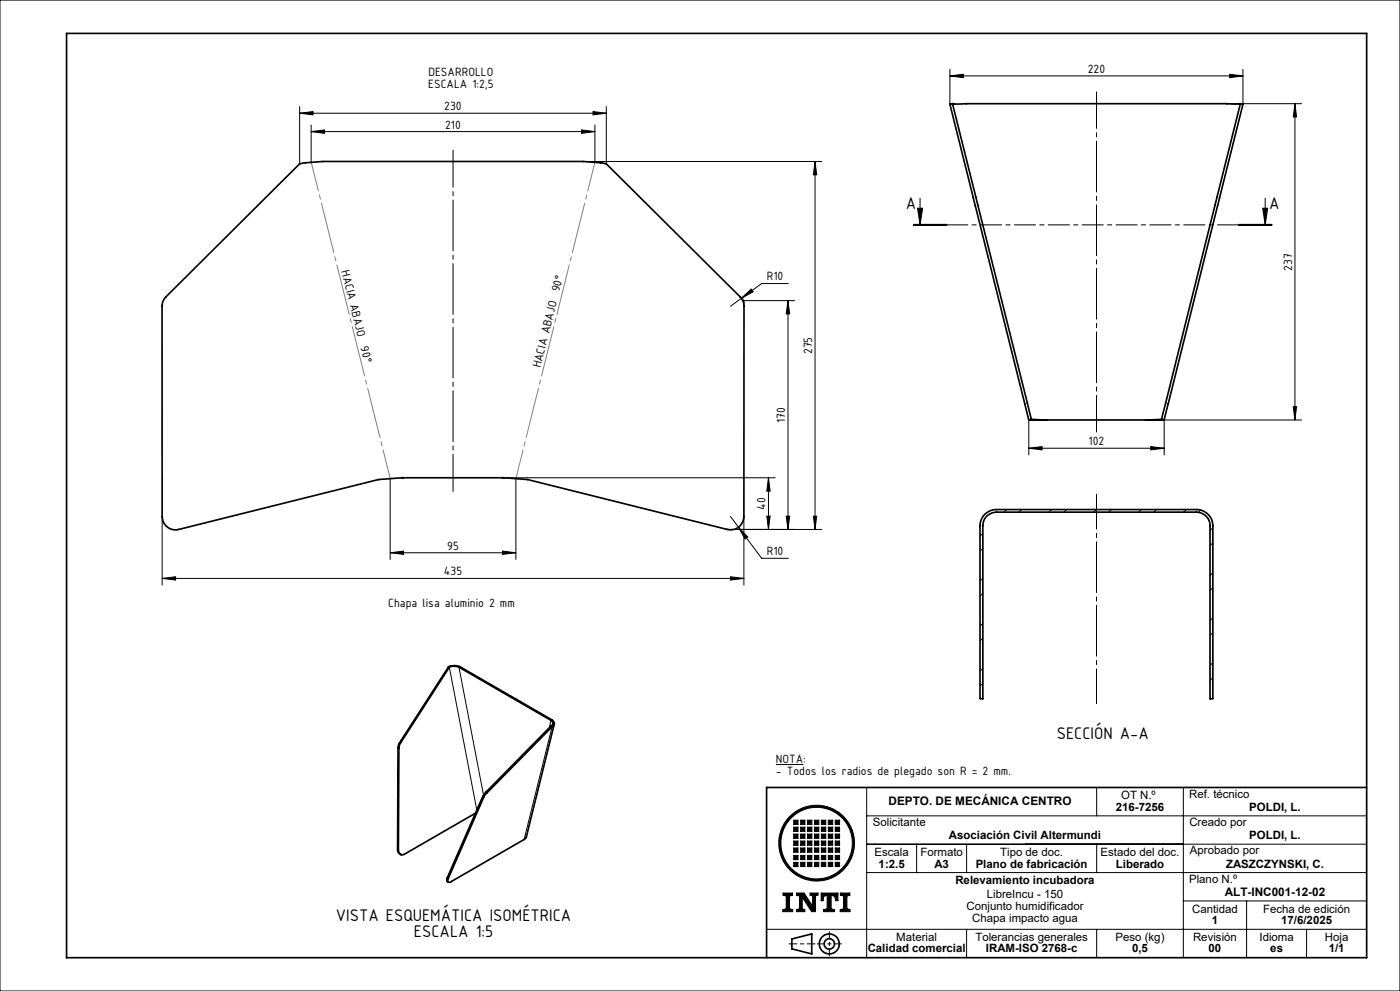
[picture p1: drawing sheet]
<svg xmlns="http://www.w3.org/2000/svg" width="420mm" height="297mm" viewBox="0 0 420 297" stroke-linecap="round" stroke-linejoin="round" font-family="sans-serif">
<g fill="none" stroke="#000" stroke-width=".3">
<path d="M0 0h420v297h-420zM89.9 33.9l4-.5v1zM89.9 31.9v17.2M89.9 33.9h92M93.3 39.4l4.1-.5v1.1zM93.3 37.5v11.1M93.3 39.4h85.2M174.4 38.9l4.1 .5-4.1 .6zM177.9 33.4l4 .5-4 .5zM178.5 37.5v11.1M181.9 31.9v17.2M285 22.8l4-.5v1z"/>
<path d="M285 20.8v10.5M285 22.8h87.9M368 31.1h22.5M368.9 22.3l4 .5-4 .5zM372.9 20.8v10.5M388.5 31.1l.5 4h-1zM388.5 31.1v94.8M174.9 48.4h71.6M244.5 48.4l.5 4h-1zM244.5 48.4v110.3M276 59.4v8M379.6 59.4v8"/>
<path d="M274 67.5h10zM274 67.4h10M274 67.2h10M275.3 62.4h1.5l-.8 5zM371.6 67.4h10M371.6 67.2h10M371.6 67.5h10M378.8 62.4h1.5l-.7 5zM222 88.9l1.2 1.2M222.4 89.4l3-2.8 .6 .9zM223.2 90.1v1.7M223.2 90.1h15.2"/>
<path d="M236.4 90.1l.5 4h-1zM236.4 90.1v68.6M236.5 85h-8l-9.3 6.8M308.6 134.3l4-.5v1zM308.6 125.9v10.4M308.6 134.3h40.7M343.9 125.9h46.6M345.2 133.8l4.1 .5-4.1 .5zM349.3 125.9v10.4M388 121.9h1l-.5 4zM48.6 154.8v20.6M117.1 143.5v24.2"/>
<path d="M150.8 143.2h81.8M154.8 143.5v24.2M218.2 158.7h28.3M219.1 154.8l2.4 3.2M221.5 158l2.8 2.9-.8 .6zM221.5 158l7 9.3h8M223.2 154.8v20.6M230 154.7h1l-.5 4zM230.5 143.2l.5 4h-1zM230.5 143.2v15.5M235.9 154.7h1l-.5 4zM244 154.7h1l-.5 4z"/>
<path d="M294.9 159.8l-.9 .9M302 152.7l-.8 .8M306.5 152.7l-.8 .8M315.5 152.7l-.8 .8M320 152.7l-.8 .8M328.9 152.7l-.8 .8M333.4 152.7l-.8 .8M342.4 152.7l-.8 .8M346.9 152.7l-.8 .8M355.9 152.7l-.8 .8M360.2 152.9l-.7 .7M363.9 158.2l-.9 .8"/>
<path d="M48.6 173.4l4.1-.5v.9zM48.6 173.4h174.6M117.1 165.7l3.9-.5v1zM117.1 165.7h37.7M150.7 165.2l4.1 .5-4.1 .5zM219.1 172.9l4.1 .5-4.1 .4zM294.9 173.3l-.9 .9M294.9 164.4l-.9 .8M294.9 177.8l-.9 .8M363.9 171.7l-.9 .8M363.9 162.7l-.9 .8M363.9 176.2l-.9 .8"/>
<path d="M134.8 200l8.3 42.8M135.3 199.6l.2 .1M137.7 200l7.4 38.3M294.9 186.8l-.9 .8M294.9 191.3l-.9 .8M363.9 185.1l-.9 .9M363.9 198.6l-.9 .8M363.9 189.6l-.9 .9M165.3 215.9l-.6 2.3M165.6 217.8l-8.4 33.8M165.8 217.2l.3 .2M294.9 200.3l-.9 .8"/>
<path d="M294.9 204.7l-.9 .9M363.9 203.1l-.9 .8M119.4 224.1l.3 .1M119.8 222.7h.3M144.8 238.7l.3 .3M145.7 237.5l.3 .2M232.8 229.1h8.2M260 236v51M329 236v8.5M359.2 236h-4.2v51M119.3 254.5l.2 .1M238.1 245.8h1.3v1.3h-1.3z"/>
<path d="M238.1 247.9h1.3v1.3h-1.3zM238.1 250h1.3v1.2h-1.3zM238.1 252.1h1.3v1.2h-1.3zM238.1 254.1h1.3v1.3h-1.3zM238.1 256.4h1.3v1.2h-1.3zM238.1 258.4h1.3v1.3h-1.3zM240.2 245.8h1.3v1.3h-1.3zM240.2 247.9h1.3v1.3h-1.3zM240.2 250h1.3v1.2h-1.3zM240.2 252.1h1.3v1.2h-1.3zM240.2 254.1h1.3v1.3h-1.3zM240.2 256.4h1.3v1.2h-1.3z"/>
<path d="M240.2 258.4h1.3v1.3h-1.3zM242.3 245.8h1.3v1.3h-1.3zM242.3 247.9h1.3v1.3h-1.3zM242.3 250h1.3v1.2h-1.3zM242.3 252.1h1.3v1.2h-1.3zM242.3 254.1h1.3v1.3h-1.3zM242.3 256.4h1.3v1.2h-1.3zM242.3 258.4h1.3v1.3h-1.3zM244.3 245.8h1.3v1.3h-1.3zM244.3 247.9h1.3v1.3h-1.3zM244.3 250h1.3v1.2h-1.3zM244.3 252.1h1.3v1.2h-1.3z"/>
<path d="M244.3 254.1h1.3v1.3h-1.3zM244.3 256.4h1.3v1.2h-1.3zM244.3 258.4h1.3v1.3h-1.3zM246.4 245.8h1.3v1.3h-1.3zM246.4 247.9h1.3v1.3h-1.3zM246.4 250h1.3v1.2h-1.3zM246.4 252.1h1.3v1.2h-1.3zM246.4 254.1h1.3v1.3h-1.3zM246.4 256.4h1.3v1.2h-1.3zM246.4 258.4h1.3v1.3h-1.3zM248.5 245.8h1.3v1.3h-1.3zM248.5 247.9h1.3v1.3h-1.3z"/>
<path d="M248.5 250h1.3v1.2h-1.3zM248.5 252.1h1.3v1.2h-1.3zM248.5 254.1h1.3v1.3h-1.3zM248.5 256.4h1.3v1.2h-1.3zM248.5 258.4h1.3v1.3h-1.3zM250.6 245.8h1.3v1.3h-1.3zM250.6 247.9h1.3v1.3h-1.3zM250.6 250h1.3v1.2h-1.3zM250.6 252.1h1.3v1.2h-1.3zM250.6 254.1h1.3v1.3h-1.3zM250.6 256.4h1.3v1.2h-1.3zM250.6 258.4h1.3v1.3h-1.3z"/>
<path d="M260 253h150M260 244.5h150M275 253v8.5M290 253v8.5M329 253v8.5M134.2 263l.3 .3M230 278.5h180M234.9 267.6h2.9v.7l-.9 .2v3.8l.9 .3v.6h-2.9v-.5l1-.4v-3.8l-1-.2zM238.9 267.6h2.3l2.6 3.9v-3l-.8-.3v-.6h2.4v.6l-.7 .3v4.7h-1.2l-2.8-4.3v3.4l.7 .3v.6h-2.4v-.6l.9-.3v-3.8l-1-.2zM246.3 267.6h5.1v2.3h-.8l-.2-1.3-1.1-.3v4l1.1 .4v.5h-3.3v-.5l1-.4v-4l-1 .3-.2 1.3h-.6zM252.1 267.6h2.9v.7l-.9 .2v3.8l.9 .3v.6h-2.9v-.5l.9-.4v-3.8l-.9-.2zM260 261.5h150"/>
<path d="M290 278.5v8.5M329 278.5v8.5M355 270h55M374 270v17M392 278.5v8.5"/>
<circle cx="245" cy="252.7" r="10.7"/>
<circle cx="245" cy="252.7" r="11.4"/>
</g>
<g fill="none" stroke="#000" stroke-width=".5">
<path d="M20 10h390v277h-390zM285 31.3l23.6 94.6M285 31.3h.1M285.7 31.1l23.7 94.6M285.7 31.1h86.4M285.7 31.1l-.7 .2M285.8 31.1l-.8 .2M372.1 31.1l.8 .2M372.1 31.1l-23.6 94.6M372.9 31.3l-23.7 94.6M49.8 88.9l40.1-39.8 6.9-.7h78.1l7 .7 40.1 39.8a4.1 4.1 0 0 1 1.2 2.9v63a4 4 0 0 1-5 3.9l-59.9-15-7.5-.5h-29.9l-7.3 .5-60 15a4 4 0 0 1-5-3.9v-63a4.1 4.1 0 0 1 1.2-2.9zM308.6 125.9h5"/>
<path d="M309.4 125.7l4.2 .2M309.4 125.7l-.8 .2M313.6 125.9h30.7M344.3 125.9h4.9M348.5 125.7l-4.2 .2M348.5 125.7l.7 .2M150.8 143.2h.1M295.5 154.1l.6-.5a4.6 4.6 0 0 1 2.9-.9h59.9a4.9 4.9 0 0 1 5 4.8v51.9h-.9v-51.9a4.1 4.1 0 0 0-4.1-4h-59.9a4.1 4.1 0 0 0-4.1 4v51.9h-.9v-51.9a4.8 4.8 0 0 1 1.5-3.4zM134.5 199.8l-15 23.6-.2 31.1a1.43 1.43 0 0 0 1.1 1.6M134.5 199.8l.3 .2M134.8 200l-14.8 22.9-.3 .7-.2 31a1.27 1.27 0 0 0 .5 1.3 1.27 1.27 0 0 0 1.3 .1l21.4-12.3M134.8 200l.9-.3 2 .3"/>
<path d="M137.7 200l27.6 15.9M138 199.8l-1.9-.3-1.6 .3M138 199.8l-.3 .2M138 199.8l27.6 16M165.3 215.9a.88 .88 0 0 1 .6 .8 .88 .88 0 0 1-.6 .9M165.3 217.6l-20.3 20.8-10.9 24.9v.6l.3 .4M165.3 217.6l.3 .2M165.6 215.8a1.09 1.09 0 0 1 .7 1 1.09 1.09 0 0 1-.7 1M165.6 215.8l-.3 .1M166.3 217.1l-8.5 33.9-.6 .6-21.8 12.6a.66 .66 0 0 1-1 .1 .66 .66 0 0 1 .1-1l11-25 20.1-20.5M410 236h-180v51M237.6 281.4l5.9-1.5v6l-5.9-1.5z"/>
<circle cx="248.8" cy="282.9" r="2.98"/>
<circle cx="248.8" cy="282.9" r="1.55"/>
</g>
<path d="M236.7 282.9h7.8" fill="none" stroke="#000" stroke-width=".3" stroke-dasharray="6.1 1 1 1" stroke-dashoffset="3.7"/>
<path d="M248.8 279.2v7.3M245.2 282.9h7.2" fill="none" stroke="#000" stroke-width=".3" stroke-dasharray="6.1 1 1 1" stroke-dashoffset="4"/>
<g fill="#000">
<path d="M234.9 267.6v.7l1 .2v3.8l-1 .4v.5h2.9v-.6l-.9-.3v-3.8l.9-.2v-.7zM246.3 267.6v2.3h.6l.2-1.3 1-.3v4l-1 .4v.5h3.3v-.5l-1.1-.4v-4l1.1 .3 .2 1.3h.8v-2.3zM252.1 267.6v.7l.9 .2v3.8l-.9 .4v.5h2.9v-.6l-.9-.3v-3.8l.9-.2v-.7zM238.1 258.4v1.3h1.3v-1.3zM240.2 258.4v1.3h1.3v-1.3zM242.3 258.4v1.3h1.3v-1.3zM244.3 258.4v1.3h1.3v-1.3zM246.4 258.4v1.3h1.3v-1.3zM248.5 258.4v1.3h1.3v-1.3zM250.6 258.4v1.3h1.3v-1.3zM250.6 256.4v1.2h1.3v-1.2zM250.6 254.1v1.3h1.3v-1.3zM248.5 254.1v1.3h1.3v-1.3zM248.5 256.4v1.2h1.3v-1.2zM246.4 256.4v1.2h1.3v-1.2zM246.4 254.1v1.3h1.3v-1.3zM244.3 254.1v1.3h1.3v-1.3zM244.3 256.4v1.2h1.3v-1.2zM242.3 256.4v1.2h1.3v-1.2zM242.3 254.1v1.3h1.3v-1.3zM240.2 254.1v1.3h1.3v-1.3zM240.2 256.4v1.2h1.3v-1.2zM238.1 256.4v1.2h1.3v-1.2zM238.1 254.1v1.3h1.3v-1.3zM238.1 252.1v1.2h1.3v-1.2zM240.2 252.1v1.2h1.3v-1.2zM242.3 252.1v1.2h1.3v-1.2zM244.3 252.1v1.2h1.3v-1.2zM246.4 252.1v1.2h1.3v-1.2zM248.5 252.1v1.2h1.3v-1.2zM250.6 252.1v1.2h1.3v-1.2zM250.6 250v1.2h1.3v-1.2zM248.5 250v1.2h1.3v-1.2zM246.4 250v1.2h1.3v-1.2zM244.3 250v1.2h1.3v-1.2zM242.3 250v1.2h1.3v-1.2zM240.2 250v1.2h1.3v-1.2zM238.1 250v1.2h1.3v-1.2zM238.1 247.9v1.3h1.3v-1.3zM240.2 247.9v1.3h1.3v-1.3zM242.3 247.9v1.3h1.3v-1.3zM244.3 247.9v1.3h1.3v-1.3zM246.4 247.9v1.3h1.3v-1.3zM248.5 247.9v1.3h1.3v-1.3zM250.6 247.9v1.3h1.3v-1.3zM250.6 245.8v1.3h1.3v-1.3zM248.5 245.8v1.3h1.3v-1.3zM246.4 245.8v1.3h1.3v-1.3zM244.3 245.8v1.3h1.3v-1.3zM242.3 245.8v1.3h1.3v-1.3zM240.2 245.8v1.3h1.3v-1.3zM238.1 245.8v1.3h1.3v-1.3zM234.2 252.7a10.8 10.8 0 0 1 21.5 0 10.8 10.8 0 0 1-21.5 0zM233.6 252.7a11.4 11.4 0 0 0 22.8 0 11.4 11.4 0 0 0-22.8 0z" fill-rule="evenodd"/>
<path d="M238.9 267.6h2.3l2.6 3.9v-3l-.8-.3v-.6h2.4v.6l-.7 .3v4.7h-1.2l-2.8-4.3v3.4l.7 .3v.6h-2.4v-.6l.9-.3v-3.8l-1-.2z" fill-rule="evenodd"/>
</g>
<path d="M329 210.9v-62.8" fill="none" stroke="#000" stroke-width=".3" stroke-dasharray="15.2 1.3 1.3 1.3" stroke-dashoffset="4.8"/>
<path d="M381.6 67.4h-107.6" fill="none" stroke="#000" stroke-width=".3" stroke-dasharray="6.3 1.3 1.3 1.3" stroke-dashoffset=".2"/>
<path d="M329 27.5v102" fill="none" stroke="#000" stroke-width=".3" stroke-dasharray="15.2 1.3 1.3 1.3" stroke-dashoffset="4.3"/>
<path d="M135.9 45v102.3" fill="none" stroke="#000" stroke-width=".3" stroke-dasharray="15.2 1.3 1.3 1.3" stroke-dashoffset="4.1"/>
<path d="M93.4 48.6l23.7 94.8M154.8 143.4l23.7-94.8" fill="none" stroke="#808080" stroke-width=".3" stroke-dasharray="15.2 1.3 1.3 1.3" stroke-dashoffset="6.4"/>
<g fill="#000">
<path d="M93.3 39.4l4.1-.5v1.1zM174.4 38.9l4.1 .5-4.1 .6z"/>
<path d="M285 22.8l4-.5v1zM368.9 22.3l4 .5-4 .5z"/>
<path d="M388.5 31.1l.5 4h-1zM388 121.9h1l-.5 4zM244.5 48.4l.5 4h-1zM244 154.7h1l-.5 4zM230.5 143.2l.5 4h-1zM230 154.7h1l-.5 4z"/>
<path d="M378.8 62.4h1.5l-.7 5zM275.3 62.4h1.5l-.8 5z"/>
<path d="M236.4 90.1l.5 4h-1zM235.9 154.7h1l-.5 4z"/>
<path d="M308.6 134.3l4-.5v1zM345.2 133.8l4.1 .5-4.1 .5zM221.5 158l2 3.5 .8-.6zM222.4 89.4l3.6-1.9-.6-.9z"/>
<path d="M48.6 173.4l4.1-.5v.9zM219.1 172.9l4.1 .5-4.1 .4zM89.9 33.9l4-.5v1zM177.9 33.4l4 .5-4 .5z"/>
<path d="M117.1 165.7l3.9-.5v1zM150.7 165.2l4.1 .5-4.1 .5z"/>
</g>
<g font-size="5.4">
<text x="271.7" y="62.7">A</text>
<text x="380.8" y="62.7">A</text>
<text x="317" y="221.3">SECCIÓN A-A</text>
<text x="100.7" y="275.9">VISTA ESQUEMÁTICA ISOMÉTRICA</text>
<text x="124.2" y="280.8">ESCALA 1:5</text>
</g>
<g font-size="3.9">
<text x="128.5" y="22.7">DESARROLLO</text>
<text x="326.3" y="21.9">220</text>
<text x="128.5" y="26.2">ESCALA 1:2,5</text>
<text x="133.3" y="33">230</text>
<text x="133.5" y="38.5">210</text>
<text x="102.4" y="81.3" transform="rotate(76 102.4 81.3)">HACIA ABAJO</text>
<text x="387.6" y="81.1" transform="rotate(-90 387.6 81.1)">237</text>
<text x="167.9" y="87.6" transform="rotate(-76 167.9 87.6)">90°</text>
<text x="230" y="84.1">R10</text>
<text x="108.1" y="104.1" transform="rotate(76 108.1 104.1)">90°</text>
<text x="243.6" y="106.2" transform="rotate(-90 243.6 106.2)">275</text>
<text x="162.2" y="110.4" transform="rotate(-76 162.2 110.4)">HACIA ABAJO</text>
<text x="235.5" y="126.8" transform="rotate(-90 235.5 126.8)">170</text>
<text x="326.6" y="133.4">102</text>
<text x="229.7" y="152.8" transform="rotate(-90 229.7 152.8)">40</text>
<text x="134.2" y="164.8">95</text>
<text x="230" y="166.4">R10</text>
<text x="133.2" y="172.4">435</text>
<text x="116.5" y="181.8">Chapa lisa aluminio 2 mm</text>
<text x="232.8" y="232.2">- Todos los radios de plegado son R = 2 mm.</text>
<text x="232.8" y="228.7">NOTA:</text>
</g>
<g font-size="3.5">
<text x="266.6" y="241.2">DEPTO. DE MECÁNICA CENTRO</text>
<text x="367.4" y="268.5">ALT-INC001-12-02</text>
</g>
<g font-size="3.4">
<text x="336.3" y="239.5">OT N.º</text>
<text x="356.7" y="239.1">Ref. técnico</text>
<text x="334.8" y="243">216-7256</text>
<text x="374.8" y="243">POLDI, L.</text>
<text x="261.9" y="247.5">Solicitante</text>
<text x="284.7" y="251.6">Asociación Civil Altermundi</text>
<text x="356.8" y="247.5">Creado por</text>
<text x="374.8" y="251.6">POLDI, L.</text>
<text x="262.4" y="256.5">Escala</text>
<text x="276.1" y="256.5">Formato</text>
<text x="300" y="256.5">Tipo de doc.</text>
<text x="330.2" y="256.5">Estado del doc.</text>
<text x="357" y="256">Aprobado por</text>
<text x="263.6" y="260">1:2.5</text>
<text x="280.3" y="260">A3</text>
<text x="292.7" y="260">Plano de fabricación</text>
<text x="334.8" y="260">Liberado</text>
<text x="367.8" y="260">ZASZCZYNSKI, C.</text>
<text x="286.6" y="265.1">Relevamiento incubadora</text>
<text x="296.1" y="269.3">LibreIncu - 150</text>
<text x="356.7" y="264.5">Plano N.º</text>
<text x="289.9" y="272.8">Conjunto humidificador</text>
<text x="357.6" y="273.5">Cantidad</text>
<text x="378.9" y="273.5">Fecha de edición</text>
<text x="268.9" y="282">Material</text>
<text x="291.7" y="276.3">Chapa impacto agua</text>
<text x="292.6" y="282">Tolerancias generales</text>
<text x="334.7" y="282">Peso (kg)</text>
<text x="357.9" y="282">Revisión</text>
<text x="363.5" y="277">1</text>
<text x="377.8" y="282">Idioma</text>
<text x="384.4" y="277">17/6/2025</text>
<text x="397.5" y="282">Hoja</text>
<text x="260.3" y="285.5">Calidad comercial</text>
<text x="295.8" y="285.5">IRAM-ISO 2768-c</text>
<text x="339.6" y="285.5">0,5</text>
<text x="362.6" y="285.5">00</text>
<text x="381.1" y="285.5">es</text>
<text x="398.6" y="285.5">1/1</text>
</g>
</svg>
